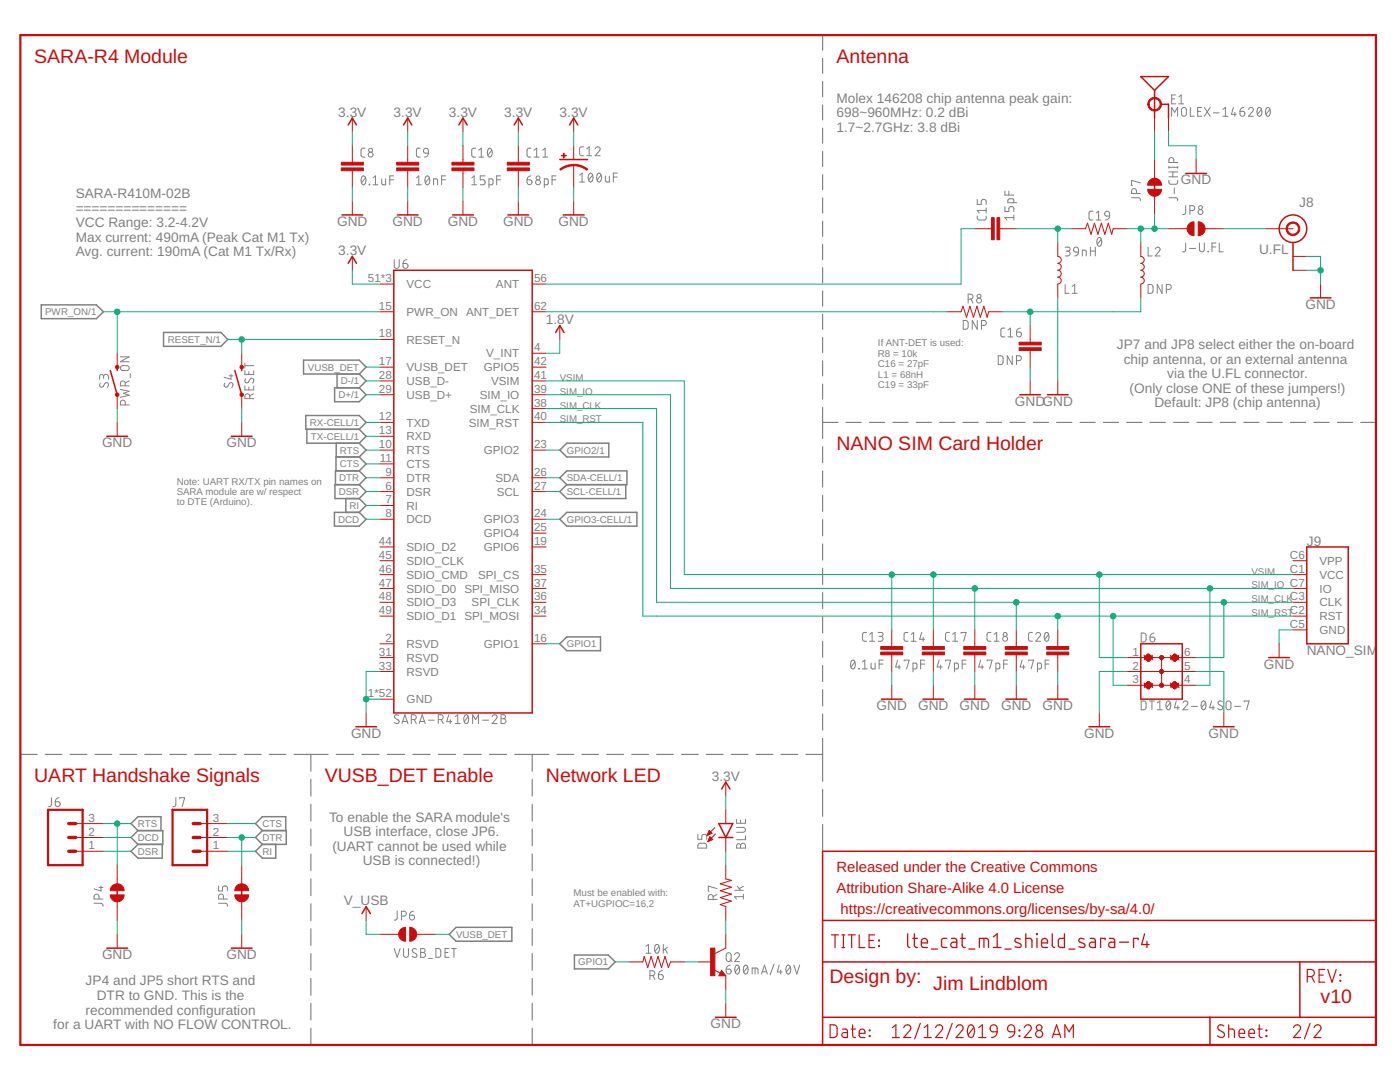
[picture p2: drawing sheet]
<svg xmlns="http://www.w3.org/2000/svg" width="279mm" height="216mm" viewBox="0 0 279 216" stroke-linecap="round" stroke-linejoin="round" font-family="sans-serif">
<g fill="none" stroke="#808080" stroke-width=".23">
<path d="M164.2 7v3M164.2 11.6v3M164.2 16.3v3M164.2 20.9v3M164.2 25.6v3M164.2 30.2v3M164.2 34.9v3M164.2 39.5v3M164.2 44.1v3.1M164.2 48.8v3M164.2 53.4v3M164.2 58.1v3"/>
<path d="M164.2 62.7v3M164.2 67.4v3M164.2 72v3M164.2 76.6v3.1M164.2 84.3h3M164.2 81.3v6.2M164.2 89.1v3.3M164.2 94v3.2M164.2 98.8v3.2M168.8 84.3h3.1M173.5 84.3h3.1M178.2 84.3h3"/>
<path d="M182.9 84.3h3M187.5 84.3h3.1M192.2 84.3h3M196.8 84.3h3.1M201.5 84.3h3.1M206.2 84.3h3M210.9 84.3h3M215.5 84.3h3.1M220.2 84.3h3M224.9 84.3h3M229.5 84.3h3.1M234.2 84.3h3.1"/>
<path d="M238.9 84.3h3M243.5 84.3h3.1M248.2 84.3h3M252.9 84.3h3M257.6 84.3h3M262.2 84.3h3.1M266.9 84.3h3M271.6 84.3h3M164.2 103.7v3.2M164.2 108.5v3.3M164.2 113.4v3.2M164.2 118.2v3.3"/>
<path d="M164.2 123.1v3.2M164.2 127.9v3.2M164.2 132.8v3.2M164.2 137.6v3.2M4.1 150.5h3.3M9 150.5h3.4M14 150.5h3.3M19 150.5h3.3M23.9 150.5h3.4M28.9 150.5h3.3M33.9 150.5h3.3M38.8 150.5h3.4"/>
<path d="M43.8 150.5h3.3M48.8 150.5h3.3M53.7 150.5h3.4M58.7 150.5h6.8M62 150.5v3.4M62 155.5v3.4M67.1 150.5h3.5M72.2 150.5h3.5M77.3 150.5h3.5M82.4 150.5h3.5M87.5 150.5h3.4M92.6 150.5h3.4"/>
<path d="M97.7 150.5h3.4M102.7 150.5h6.8M106.2 150.5v3.4M106.2 155.5v3.4M111.2 150.5h3.3M116.1 150.5h3.4M121.1 150.5h3.3M126.1 150.5h3.3M131 150.5h3.4M136 150.5h3.3M141 150.5h3.3M145.9 150.5h3.4"/>
<path d="M150.9 150.5h3.3M155.9 150.5h3.3M160.8 150.5h3.4M164.2 142.5v3.2M164.2 147.3v8.6M164.2 157.5v5.4M62 160.5v3.3M62 165.4v3.4M62 170.4v3.3M62 175.4v3.3M106.2 160.5v3.3M106.2 165.4v3.4"/>
<path d="M106.2 170.4v3.3M106.2 175.4v3.3M164.2 164.5v5.4M62 180.3v3.4M62 185.3v3.3M62 190.3v3.3M62 195.2v3.4M106.2 180.3v3.4M106.2 185.3v3.3M106.2 190.3v3.3M106.2 195.2v3.4M62 200.2v3.3"/>
<path d="M62 205.2v3.3M106.2 200.2v3.3M106.2 205.2v3.3"/>
</g>
<g fill="none" stroke="#808080" stroke-width=".2">
<path d="M233.8 19.7h.6M234.6 18.9h-.8v1.8h.8M235.2 19.3l.5-.4v1.8M72.3 35.2l.2-.1a1.03 1.03 0 0 1 0 1.8 1.13 1.13 0 0 1-.2-1.7zM72.8 29.6h-.5l-.2 .4v1.1l.2 .2h.5M72.9 35.5l-.7 1M73.7 36.8l.1 .1zM74.4 36.9h1M74.4 35.5l.5-.4v1.8M76.2 35.7v1l.3 .2h.5v-1.2M77.8 35.9h.8M78.6 35.1h-.8v1.8"/>
<path d="M83.1 36.9h1M83.1 35.5l.5-.4v1.8M83.9 29.6h-.6l-.2 .4v1.1l.2 .2h.6M84.6 29.8l.3-.2h.4l.2 .3v.7l-.9-.2-.1-.2zM85 35.2l.3-.1a1.03 1.03 0 0 1 0 1.8 1.13 1.13 0 0 1-.3-1.7zM85.5 30.6l-.2 .5-.6 .2M85.7 35.5l-.8 1M86.5 36.9v-1.2l.8 .1v1.1M88.1 35.9h.8M88.9 35.1h-.8v1.8M94.1 36.9h1M94.1 35.5l.5-.4v1.8"/>
<path d="M94.9 29.6h-.5l-.3 .4 .1 1.1 .2 .2h.5M95.6 31.3h.9M95.6 30l.5-.4v1.7M96.8 35.1h-1v.8h.6a.51 .51 0 0 1 .4 .5 .51 .51 0 0 1-.4 .5h-.6M97.5 29.7l.2-.1a1.06 1.06 0 0 1 0 1.7 1.11 1.11 0 0 1-.2-1.6zM97.6 36.9h.6l.2-.2v-.7l-.2-.3h-.6v1.7M98.1 30l-.7 .9M99.1 35.9h.8M99.9 35.1h-.8v1.8M105.2 35.9h.6a.49 .49 0 0 1 .4 .5 .49 .49 0 0 1-.6 .5 .49 .49 0 0 1-.4-.5zM106 35.1h-.3a.75 .75 0 0 0-.5 .8M106 29.6h-.6l-.2 .4v1.1l.2 .2h.6"/>
<path d="M106.6 31.3h1M106.6 30l.5-.4v1.7M108.3 31.3h1M108.3 30l.5-.4v1.7M108.6 36.9h.6l.2-.2v-.7l-.1-.3h-.7v1.7M110.2 35.9h.8M111 35.1h-.8v1.8M115.7 34.9l.5-.4v1.8M115.7 36.3h.9M116.5 29.3h-.6l-.2 .4v1.1l.2 .2 .6 .1M117.1 31.1h1M117.1 29.7l.5-.4v1.8"/>
<path d="M117.6 34.7l.3-.2a1.03 1.03 0 0 1 0 1.8 1.13 1.13 0 0 1-.3-1.6zM118.3 34.9l-.8 1M118.8 29.7a.49 .49 0 0 1 .7-.4 .49 .49 0 0 1 .1 .8l-.8 1h1M119.3 34.7l.3-.2a1.06 1.06 0 0 1 0 1.8 1.11 1.11 0 0 1-.3-1.6zM120 34.9l-.8 1M120.8 35.1v1l.3 .2h.5v-1.2M122.4 35.3h.8M123.2 34.5h-.8v1.8M195 39.8v1h.8v-.6a.49 .49 0 0 1 .5-.4 .49 .49 0 0 1 .5 .4v.6M200.6 38.1v.8h1.7M201.3 38.1v.8M225.8 39.5h1.6l.2 .2v.3"/>
<path d="M226.8 38.6v-.5a.49 .49 0 0 0-.5-.5 .49 .49 0 0 0-.5 .5v.5h1.8M227.6 36.5l-1.8-.5v1h.2M233.3 39.5h1.5l.2 .2v.3M233.3 36v.5l.4 .3 1.1-.1 .2-.2v-.5M233.3 33.2v.4M233.3 35.3h1.7M233.3 34.3h1.7M233.3 33.4h1.7M233.8 23.2v-1.8l.6 1 .6-1v1.8M234.1 34.3v1M234.3 32.4v-.5a.49 .49 0 0 0-.5-.5 .49 .49 0 0 0-.5 .5v.5h1.7M234.4 37.5v1.2"/>
<path d="M235 33.2v.4M235.2 20.7h1M235.9 21.6l.3-.2 .5 .2 .1 1.1a.49 .49 0 0 1-.5 .5 .49 .49 0 0 1-.5-.5zM237.6 21.4v1.8h.7M239 22.2h.6M239.8 21.4h-.8v1.8h.8M240.3 21.4l1.2 1.8M241.5 21.4l-1.2 1.8M242.1 22.5h1.2M244.1 23.2h.9M244.1 21.8l.5-.4v1.8M246.1 21.4l-.3 1.4h.9"/>
<path d="M246.4 22.4v.8M247.5 22.2h.6a.49 .49 0 0 1 .3 .6 .49 .49 0 0 1-.5 .4 .49 .49 0 0 1-.4-.5zM248.2 21.4a.77 .77 0 0 0-.7 .8M249.2 21.8a.49 .49 0 0 1 .6-.3 .49 .49 0 0 1 .2 .7l-.8 1h.9M251.1 21.5l.3-.1a1.04 1.04 0 0 1 0 1.8 1.09 1.09 0 0 1-.3-1.7zM251.7 21.8l-.7 1M252.8 21.5l.2-.1a1.04 1.04 0 0 1 0 1.8 1.09 1.09 0 0 1-.2-1.7zM253.4 21.8l-.8 1M78.7 51.8v1.3a.5 .5 0 0 0 .5 .5 .5 .5 0 0 0 .5-.5v-1.3M80.4 52.6h.6a.49 .49 0 0 1 .4 .5 .49 .49 0 0 1-.5 .5 .49 .49 0 0 1-.5-.5zM81.2 51.8a.77 .77 0 0 0-.8 .8M193.2 59.7h.5a.5 .5 0 0 0 .5-.5 .5 .5 0 0 0-.5-.5h-.5v1.8"/>
<path d="M193.8 59.7l.4 .8M195 43.1l.1 .6 .3 .2h1.2l.2-.2v-.6M196.8 41.5v1M196.8 42h-1.8l.4 .5M200.6 41.2v1h.7v-.6a.51 .51 0 0 1 .5-.4 .51 .51 0 0 1 .5 .4v.6M202.3 40.4v-.5l-.2-.2h-.7l-.2 .1-.1 .6h1.8M202.3 43.4h-1.7l.4 .5M202.3 42.9v1M212.6 49.3h.5a.39 .39 0 0 1 .5 .4 .39 .39 0 0 1-.5 .4h-.3M212.6 56.8v1.7h.8M213.1 50.1a.49 .49 0 0 1 .5 .5 .49 .49 0 0 1-.5 .5h-.5M214 58.5h1"/>
<path d="M214 57.1l.5-.3v1.7M214.4 49.5l.3-.2 .4 .2 .1 .8-.8-.1-.1-.3zM215.2 50.3l-.2 .5-.5 .3M216 51.1v-1.2l.7 .2 .1 1M217.6 50.1h1M217.6 49.3v1.8M218.1 42.1l-.5 .1-.3 .3 .1 1.2 .2 .2h.5M218.6 49.3v1.8M218.8 43.9h.9M218.8 42.5l.4-.4v1.8M219.1 47.5l.3-.1a1.04 1.04 0 0 1 0 1.7 1.09 1.09 0 0 1-.3-1.6zM219.8 47.8l-.8 .9"/>
<path d="M220.6 42.3l.3-.2 .4 .2 .1 .8-.8-.1-.1-.3zM221.4 43.1l-.2 .6-.5 .2M229.1 56.8h.7l.3 .3v.9l-.3 .5h-.7zM229.1 49.3v1.8h.8M230.5 49.7a.48 .48 0 0 1 .7-.4 .48 .48 0 0 1 .2 .8l-.9 1h1M231.9 56.8v1.7l-1-1.7v1.7M232.8 57.7h.5a.49 .49 0 0 0 .5-.4 .49 .49 0 0 0-.5-.5h-.5v1.7M236.6 48.5v1.5l-.2 .2h-.4M236.6 41v1.6l-.2 .2h-.4M237.4 49.6h1.2M237.5 42h.5a.49 .49 0 0 0 .4-.5 .49 .49 0 0 0-.4-.5h-.5v1.8M239.4 48.5v1.3a.49 .49 0 0 0 .5 .5 .49 .49 0 0 0 .4-.5v-1.3"/>
<path d="M241.1 50.2h.1zM241.9 49.3h.8M242.7 48.5h-.8v1.7M243.3 48.5v1.7h.8M20 76.4a.45 .45 0 0 0-.1 .7 .45 .45 0 0 0 .6 .1l.4-.7a.44 .44 0 0 1 .7 0 .44 .44 0 0 1-.1 .7l-.1 .1M20.7 75.2a.5 .5 0 0 1 .5-.5 .5 .5 0 0 1 .5 .5v.5M20.7 75.5v-.4a.39 .39 0 0 0-.4-.4 .39 .39 0 0 0-.4 .4v.6M24 77.7l1.8 .4-1.2 .4 1.2 .4-1.8 .4M24 71.2h1.8l-1.8 1h1.8M24.2 73.1l1.1-.1a.49 .49 0 0 1 .5 .4 .49 .49 0 0 1-.5 .5l-1.1-.1-.2-.3zM25 77v-.5a.49 .49 0 0 0-.5-.5 .49 .49 0 0 0-.5 .5v.5h1.8M25.8 76l-.8 .4"/>
<path d="M26 74.6v.8M44.9 76.4a.45 .45 0 0 0-.1 .7 .45 .45 0 0 0 .6 .1l.4-.7a.44 .44 0 0 1 .6 0 .44 .44 0 0 1 0 .7l-.2 .1M45.7 75h.8M46.1 74.7v1l-1.4-.4M48.9 73h1.7M48.9 72.5v.9M48.9 74v.7h1.7v-.7M48.9 77v.8h1.7v-.8M49 75.6l-.1 .6 .4 .2 .2-.1 .4-.6a.45 .45 0 0 1 .7-.1 .45 .45 0 0 1-.1 .7l-.1 .2M49.7 74.1v.6M49.7 77.2v.6M49.8 79.5v-.4a.49 .49 0 0 0-.4-.5 .49 .49 0 0 0-.5 .5v.4h1.7"/>
<path d="M50.6 78.6l-.8 .4M192.2 63.9l.7 .1 .3 .3v1.1l-.3 .3h-.7zM195 63.9v1.8l-1-1.8v1.8M195.9 64.9h.5a.49 .49 0 0 0 .5-.5 .49 .49 0 0 0-.5-.5h-.5v1.8M199.2 71h.7l.3 .3v1.1l-.3 .3h-.7zM200.5 65.5h-.5l-.3 .3 .1 1.2 .2 .2h.5M201.2 67.2h.9M201.2 65.8l.5-.3v1.7M202 71v1.7l-1-1.7v1.7M202.9 72h.4a.49 .49 0 0 0 .5-.5 .49 .49 0 0 0-.5-.5h-.4v1.7M202.9 66.3h.6a.49 .49 0 0 1 .3 .5 .49 .49 0 0 1-.5 .4 .49 .49 0 0 1-.4-.5zM203.6 65.5a.77 .77 0 0 0-.7 .8"/>
<path d="M25 80.8v-.5a.49 .49 0 0 0-.5-.5 .49 .49 0 0 0-.5 .5v.5h1.8M169.9 131.8l.3-.1a1.04 1.04 0 0 1 0 1.8 1.13 1.13 0 0 1-.3-1.7zM170.6 132.1l-.8 1M171.4 133.4l.1 .1zM172.1 133.5h1M172.1 132.1l.5-.4v1.8M172.9 126.2h-.5l-.3 .4 .1 1.1 .2 .2 .5 .1M173.6 128h.9M173.6 126.6l.5-.4v1.8M173.8 132.3l.1 1 .2 .2h.5v-1.2M175.3 126.2h.6a.39 .39 0 0 1 .3 .4 .39 .39 0 0 1-.3 .4h-.4M175.5 132.5h.7"/>
<path d="M175.7 127a.49 .49 0 0 1 .5 .5 .49 .49 0 0 1-.5 .5h-.4M176.2 131.7h-.7v1.8M179.1 131.7l-.3 1.4h.9M179.4 132.7v.8M180.4 131.9v-.2h1l-.5 1.8M181.2 126.2h-.5l-.3 .4v1.1l.3 .2 .5 .1M181.8 128h1M181.8 126.6l.5-.4v1.8M182.2 133.5h.6l.2-.2v-.7l-.2-.3h-.6v1.8M183.7 132.5h.8M183.9 126.2l-.4 1.4h1M184.2 127.2v.8"/>
<path d="M184.5 131.7h-.8v1.8M187.4 131.7l-.4 1.4h1M187.7 132.7v.8M188.7 131.9v-.2h1l-.5 1.8M189.5 126.2h-.5l-.3 .4v1.1l.3 .2 .5 .1M190.1 128h1M190.1 126.6l.5-.4v1.8M190.5 133.5h.6l.1-.2 .1-.7-.2-.3h-.6v1.8M191.8 126.4v-.2h1l-.5 1.8M192 132.5h.8M192.8 131.7h-.8v1.8M195.7 131.7l-.4 1.4h1"/>
<path d="M196 132.7v.8M197 131.9v-.2h1l-.5 1.8M197.8 126.2h-.6l-.2 .4v1.1l.2 .2 .6 .1M198.4 128h1M198.4 126.6l.5-.4v1.8M198.8 133.5h.6l.1-.2v-.7l-.1-.3h-.6v1.8M200.3 132.5h.8M201.1 131.7h-.8v1.8M204 131.7l-.4 1.4h1M204.3 132.7v.8M205.3 131.9v-.2h1l-.5 1.8M206.1 126.2h-.6l-.2 .4v1.1l.2 .2 .6 .1"/>
<path d="M206.7 126.6a.48 .48 0 0 1 .7-.4 .48 .48 0 0 1 .1 .8l-.8 1h1M207.1 133.5h.5l.2-.2v-.7l-.1-.3h-.6v1.8M208.6 132.5h.8M208.6 126.3l.3-.1a1.04 1.04 0 0 1 0 1.8 1.11 1.11 0 0 1-.3-1.7zM209.3 126.6l-.8 1M209.4 131.7h-.8v1.8M227.8 126.3l.6 .1 .3 .3v1.1l-.3 .3h-.6zM227.8 139.9h.6l.3 .3v1.1l-.3 .3h-.6zM229.4 139.9h1M229.5 127.1h.6a.49 .49 0 0 1 .4 .6 .49 .49 0 0 1-.5 .4 .49 .49 0 0 1-.5-.5zM229.9 139.9v1.7M230.3 126.3l-.2 .1a.8 .8 0 0 0-.6 .7"/>
<path d="M232.9 140l.3-.1a1.04 1.04 0 0 1 0 1.7 1.09 1.09 0 0 1-.3-1.6zM234.8 139.9l-.4 1.3h1M239.9 140l.3-.1a1.04 1.04 0 0 1 0 1.7 1.09 1.09 0 0 1-.3-1.6zM241.8 139.9l-.4 1.3h1M243.9 140l-.6-.1-.2 .4 .1 .2 .6 .4a.45 .45 0 0 1 .1 .7 .45 .45 0 0 1-.7-.1l-.2-.1M10.3 159.2l-.1 1.5-.2 .2-.3 .1M11 160h.6a.49 .49 0 0 1 .4 .5 .49 .49 0 0 1-.5 .5 .49 .49 0 0 1-.5-.5zM11.8 159.2l-.6 .3-.2 .5M35.1 159.2v1.5l-.2 .2-.4 .1M35.9 159.4v-.2h1l-.5 1.8M79.6 142.8l-.6-.2-.3 .4 .1 .3 .7 .4a.44 .44 0 0 1 0 .6 .44 .44 0 0 1-.7 0l-.1-.2M80.2 144.4l.6-1.8 .6 1.8"/>
<path d="M80.4 144h.9M82.1 143.6h.5a.49 .49 0 0 0 .5-.5 .49 .49 0 0 0-.5-.5h-.5v1.8M82.7 143.6l.4 .8M83.7 144.4l.6-1.8 .6 1.8M83.8 144h.9M85.5 143.7h1.2M87.5 143.6h.5a.49 .49 0 0 0 .4-.5 .49 .49 0 0 0-.4-.5h-.5v1.8M88.1 143.6l.4 .8M89.6 142.6l-.4 1.4h.9M89.9 143.6v.8M90.8 143l.6-.4v1.8M90.8 144.4h1"/>
<path d="M92.8 142.7l.2-.1a1.04 1.04 0 0 1 0 1.8 1.09 1.09 0 0 1-.2-1.7zM93.4 143l-.8 1M94.3 144.4v-1.8l.6 1 .6-1v1.8M96.3 143.7h1.2M98.2 143a.49 .49 0 0 1 .7-.4 .49 .49 0 0 1 .2 .8l-.9 1h1M100 142.6h.5a.39 .39 0 0 1 .4 .4 .39 .39 0 0 1-.4 .4 .49 .49 0 0 1 .5 .5 .49 .49 0 0 1-.5 .5h-.5zM100 143.4h.5M231 141.6h1M231 140.3l.5-.4v1.7M233.6 140.3l-.8 .9M235.1 140.8v.8M236.1 140.3a.49 .49 0 0 1 .7-.4 .49 .49 0 0 1 .1 .8l-.8 .9h1"/>
<path d="M237.8 140.9h1.2M240.6 140.3l-.8 .9M242.1 140.8v.8M244.8 140l.3-.1 .5 .1 .1 1.1a.49 .49 0 0 1-.5 .5 .49 .49 0 0 1-.5-.5zM246.4 140.9h1.2M248.3 140.1v-.2h1l-.5 1.7M19.8 179.4v-.5a.5 .5 0 0 0-.5-.5 .5 .5 0 0 0-.5 .5v.5h1.8M19.8 177.1h.8M20.2 176.8v1l-1.4-.4M43.6 176.8v1h.8v-.6a.49 .49 0 0 1 .5-.4 .49 .49 0 0 1 .5 .4v.6M44.6 179.4v-.5a.49 .49 0 0 0-.5-.5 .49 .49 0 0 0-.5 .5v.5h1.8M139.3 166.5v1h.8v-.6a.5 .5 0 0 1 .4-.4 .5 .5 0 0 1 .5 .4v.6"/>
<path d="M139.4 168.4l.4-.1h1l.2 .3v.6h-1.7zM142.3 179.5v-.5a.49 .49 0 0 0-.5-.5 .49 .49 0 0 0-.4 .5v.5h1.7M143.1 177.3l-1.7-.5v1h.1M143.1 178.5l-.8 .4M146.6 177.7h1.8M147 165.1h1.3a.49 .49 0 0 1 .5 .5 .49 .49 0 0 1-.5 .5h-1.3M147 163.5v.8h1.8v-.8M147.1 168.5l.5-.1 .2 .3a.5 .5 0 0 1 .5-.5 .5 .5 0 0 1 .5 .5v.5h-1.8zM147.2 176.9l.6 .8M147.8 163.7v.6M147.8 168.7v.5M148.4 178.9h-1.8l.4 .5"/>
<path d="M148.4 178.4v1M148.4 176.9l-.9 .4M148.8 166.8v.8h-1.8M18.8 180.2l1.5 .1 .2 .2 .1 .3M43.6 180.2l1.5 .1 .3 .2v.3M78.7 189.3l.6 1.7 .6-1.7M79.3 181.8l-.1 1.5-.2 .3h-.3M80.1 182.8h.5a.49 .49 0 0 0 .5-.5 .49 .49 0 0 0-.5-.5h-.5v1.8M80.5 189.3v1.2a.49 .49 0 0 0 .5 .5 .49 .49 0 0 0 .5-.5v-1.2M81.7 182.6h.6a.49 .49 0 0 1 .4 .5 .49 .49 0 0 1-.5 .5 .49 .49 0 0 1-.5-.5zM82.5 181.8l-.2 .1a.77 .77 0 0 0-.6 .7M83.1 189.4l-.6-.1-.2 .4 .1 .2 .6 .4a.44 .44 0 0 1 .1 .7 .44 .44 0 0 1-.7-.1l-.2-.1"/>
<path d="M83.9 189.3h.6a.39 .39 0 0 1 .3 .4 .39 .39 0 0 1-.3 .4 .49 .49 0 0 1 .4 .4 .49 .49 0 0 1-.4 .5h-.6zM83.9 190.1h.6M85.5 191.2h.8M87 189.3h.6l.3 .3v1.1l-.3 .3h-.6zM88.8 190.1h.6M89.6 189.3h-.8v1.7h.8M90.1 189.3h1M90.6 189.3v1.7M128.9 188.8l.5-.4v1.8M128.9 190.2h1M129.7 194.7h.5a.49 .49 0 0 0 .5-.5 .49 .49 0 0 0-.5-.5h-.5v1.8M130.3 194.7l.4 .8"/>
<path d="M130.9 188.6l.2-.2a1.04 1.04 0 0 1 0 1.8 1.09 1.09 0 0 1-.2-1.6zM131.4 194.5h.6a.49 .49 0 0 1 .4 .5 .49 .49 0 0 1-.5 .5 .49 .49 0 0 1-.5-.5zM131.5 188.8l-.8 1M132.2 193.7a.77 .77 0 0 0-.8 .8M132.4 188.4v1.8M132.7 189.4l.5 .8M133.2 189l-.8 .6M144.9 193.4h.6a.49 .49 0 0 1 .4 .5 .49 .49 0 0 1-.5 .5 .49 .49 0 0 1-.5-.5zM145.1 190.3l.2-.2 .5 .2 .1 1.1a.5 .5 0 0 1-.5 .5 .5 .5 0 0 1-.5-.5zM145.7 192.6h-.2a.8 .8 0 0 0-.6 .8M145.7 191.5l.4 .4M146.6 190.5a.48 .48 0 0 1 .7-.4 .48 .48 0 0 1 .1 .8l-.8 1h1"/>
<path d="M146.9 192.7l.2-.1a1.06 1.06 0 0 1 0 1.8 1.09 1.09 0 0 1-.2-1.7zM147.5 193l-.8 1M148.5 192.7l.3-.1a1.06 1.06 0 0 1 0 1.8 1.13 1.13 0 0 1-.3-1.7zM149.2 193l-.8 1M150.1 194.4v-1.2l1.1 .1 .1 1.1M150.7 193.2v1.2M152 194.4l.6-1.8 .5 1.8M152.1 193.9h.9M154.5 192.4l-.8 2.1M155.5 192.6l-.4 1.4h1M155.8 193.6v.8M157.1 192.7l.2-.1a1.03 1.03 0 0 1 0 1.8 1.11 1.11 0 0 1-.2-1.7z"/>
<path d="M157.7 193l-.8 1M158.4 192.6l.6 1.8 .6-1.8"/>
<circle cx="74" cy="30" r=".39"/>
<circle cx="74" cy="30.9" r=".49"/>
<circle cx="107.4" cy="36.4" r=".5"/>
<circle cx="107.4" cy="35.5" r=".39"/>
<circle cx="195.4" cy="60" r=".5"/>
<circle cx="195.4" cy="59.1" r=".39"/>
<circle cx="239.6" cy="41.4" r=".39"/>
<circle cx="239.6" cy="42.3" r=".49"/>
<circle cx="200.6" cy="126.6" r=".39"/>
<circle cx="200.6" cy="127.5" r=".49"/>
</g>
<g fill="none" stroke="#808080" stroke-width=".3">
<path d="M8.2 60.8h11l1.4 1.4-1.4 1.4h-11zM32.6 66.3h11.5l1.4 1.4-1.4 1.4h-11.5zM60.6 71.9h11.1l1.4 1.4-1.4 1.3h-11.1zM66.8 77.4h4.9l1.4 1.4-1.4 1.4h-4.9zM67.3 74.6v2.8M71.7 74.6l1.4 1.4-1.4 1.4M61 82.9h10.7l1.4 1.4-1.4 1.4h-10.7zM61.2 85.7v2.7h10.5M67.1 88.4v2.8M69 99.5v2.7M71.7 85.7l1.4 1.4-1.4 1.3M71.7 94h-4.7v2.7"/>
<path d="M71.7 96.7h-4.9v2.8h4.9M71.7 91.2h-4.6v2.8M71.7 88.4l1.4 1.4-1.4 1.4M71.7 91.2l1.4 1.4-1.4 1.4M71.7 94l1.4 1.3-1.4 1.4M71.7 96.7l1.4 1.4-1.4 1.4M71.7 99.5l1.4 1.4-1.4 1.3M111.7 89.8l1.4-1.4h8.4v2.8h-8.4zM111.7 95.3l1.4-1.3h12v2.7h-12zM113.1 96.7l-1.4 1.4 1.4 1.4h11.8v-2.8M66.7 102.2h5l1.4 1.4-1.4 1.4h-5zM111.7 103.6l1.4-1.4h14v2.8h-14z"/>
<path d="M111.7 128.5l1.4-1.4h6.7v2.7h-6.7zM27.5 165.7l-1.4-1.4 1.4-1.3h4.6v2.7M27.5 165.7h5v2.8h-5M27.5 168.5l-1.4 1.4 1.4 1.3h4.9v-2.7M27.5 165.7l-1.4 1.4 1.4 1.4M52.4 165.7l-1.4-1.4 1.4-1.3h4.6v2.7M52.4 165.7h4.7v2.8h-4.7M52.4 165.7l-1.4 1.4 1.4 1.4M52.4 168.5l-1.4 1.4 1.4 1.3h2.6v-2.7M91 185h11.2v2.8h-11.2l-1.4-1.4zM114.6 190.6h6.8l1.4 1.3-1.4 1.4h-6.8z"/>
</g>
<path d="M4.1 7h270.5v201.5h-270.5zM9.6 161.6h6.9v11h-6.9zM34.4 161.6h6.9v11h-6.9z" fill="none" stroke="#c90d0c" stroke-width=".44"/>
<g fill="none" stroke="#c90d0c" stroke-width=".3">
<path d="M227.7 15.3h5.5l-2.8 2.7zM230.4 18v5.6M69.5 24.9l.8-1.3 .8 1.3M80.5 24.9l.9-1.3 .8 1.3M91.6 24.9l.8-1.3 .8 1.3M102.6 24.9l.8-1.3 .9 1.3M111.7 31.8h5.5M113.7 24.9l.8-1.3 .8 1.3M230.4 36.3v1.9M231.8 20.8h1.4v2.8M236.6 34.6h4.2M68.2 42.9h4.2"/>
<path d="M69.5 52.5l.8-1.3 .8 1.3M78.6 53.9h27.6v88.4h-27.6zM79.3 42.9h4.1M90.3 42.9h4.2M101.4 42.9h4.1M112.4 42.9h4.2M258 48.4v5.5M261.5 59.4h4.1M22 73.9l1.4 4.9M23.4 73.3v.6M46.9 73.9l1.3 4.9M48.2 73.3v.6"/>
<path d="M110.9 66.3l.8-1.3 .9 1.3M203.5 78.8h4.1M209 78.8h4.2M21.3 87.1h4.2M46.2 87.1h4.1M260.8 109.1h8.3v19.4h-8.3zM175.9 139.5h4.1M184.2 139.5h4.1M192.5 139.5h4.1M200.7 139.5h4.2M209 139.5h4.2M227.7 128.5h8.2v11h-8.2z"/>
<path d="M253.2 131.2h4.1M71 145h4.1M144 157.4l.8-1.3 .9 1.3M217.3 145h4.2M242.2 145h4.1M23.4 177v2M48.2 177v2M143.5 164.3h2.7l-1.4 2.8zM143.5 167.1h2.7M164.2 169.9h110.4v38.6h-110.4zM21.3 189.2h4.2M46.2 189.2h4.1"/>
<path d="M72.2 182.3l.9-1.4 .8 1.4M144 194.2l.2 .2h-.5l.3-.5 .6 .7h-.9M164.2 191.9h110.4M164.2 183.7h110.4M259.4 191.9v11.1M142.8 203h4.1M164.2 203h110.4M241.5 203v5.5"/>
<circle cx="258" cy="45.6" r="2.75"/>
</g>
<g fill="none" stroke="#c90d0c" stroke-width=".23">
<path d="M165.9 186.5h1.4M166.6 186.5v2.6M168 186.5h.6M168 189.1h.6M168.3 186.5v2.6M169.3 186.5h1.4M170 186.5v2.6M171.5 186.5v2.6h1.1M173.4 187.7h.9M174.6 186.5h-1.2v2.6h1.2M175.3 187.6h.2v.1h-.2zM175.3 188.7h.2v.2h-.2z"/>
<path d="M260.9 194.9h.7a.71 .71 0 0 0 .7-.7 .71 .71 0 0 0-.7-.8h-.7v2.6M261.7 194.9l.6 1.1M263.2 194.6h.9M264.4 193.4h-1.2v2.6h1.2M265 193.4l.8 2.6 .9-2.6M267.4 194.5l.2 .1zM267.4 195.6l.2 .2zM165.7 204.5h.9l.3 .3 .2 .4-.2 1.5a1.21 1.21 0 0 1-1.2 .3zM168.1 205.3l.8 .1 .2 .2v1.4h-.6a.5 .5 0 0 1-.5-.5 .5 .5 0 0 1 .5-.5h.6M169.9 205.3h.8M170.2 204.5v2.3l.2 .2h.3M171.5 206.2h1.1a.6 .6 0 0 0-.4-.8 .6 .6 0 0 0-.7 .5l.1 1 1 .1"/>
<path d="M173.5 205.5l.1 .2zM173.5 206.7h.1v.1h-.1zM178.1 207h1.4M178.1 205l.7-.5v2.5M180.4 205a.7 .7 0 0 1 .9-.5 .7 .7 0 0 1 .3 1.1l-1.2 1.4h1.4M183.7 204.2l-1.2 3.1M184.4 207h1.5M184.4 205l.7-.5v2.5M186.7 205a.7 .7 0 0 1 1-.5 .7 .7 0 0 1 .2 1.1l-1.2 1.4h1.4M190 204.2l-1.1 3.1M190.8 205a.7 .7 0 0 1 1-.5 .7 .7 0 0 1 .2 1.1l-1.2 1.4h1.4M193.5 204.6l.3-.1a1.18 1.18 0 0 1 .7 1.6l-.1 .3a.61 .61 0 0 1-.6 .6 .61 .61 0 0 1-.6-.6l-.1-1z"/>
<path d="M194.3 205l-1.1 1.5M195.3 207h1.4M195.3 205l.7-.5v2.5M197.7 204.8a.7 .7 0 0 1 .8-.3 .7 .7 0 0 1 .5 .7v.7h-.8a.68 .68 0 0 1-.5-1.1zM199 205.9a1.12 1.12 0 0 1-1.1 1.1M201.2 204.8a.72 .72 0 0 1 .8-.3 .72 .72 0 0 1 .5 .7v.7h-.8a.67 .67 0 0 1-.6-.4 .67 .67 0 0 1 .1-.7zM202.5 205.9a1.16 1.16 0 0 1-1.1 1.1M203.4 206.7l.1 .1zM203.4 205.5l.1 .2zM204.4 205a.7 .7 0 0 1 1-.5 .7 .7 0 0 1 .2 1.1l-1.2 1.4h1.4M210 207l.9-2.5 .8 2.5M210.2 206.4h1.3"/>
<path d="M212.5 207v-2.5l.9 1.4 .8-1.4v2.5M244.2 204.7a.64 .64 0 0 0-.9-.1 .64 .64 0 0 0 0 .9l.8 .5a.6 .6 0 0 1 .1 .8 .6 .6 0 0 1-.8 .1l-.4-.2M245.2 205.3l1 .1 .2 .4v1.2M245.2 204.5v2.5M247.3 206.2h1.1a.59 .59 0 0 0-.4-.8 .59 .59 0 0 0-.7 .5l.1 1 1 .1M249.2 206.2h1.2a.59 .59 0 0 0-.4-.8 .59 .59 0 0 0-.8 .5l.2 1 1 .1M251 205.3h.9M251.3 204.5v2.3l.3 .2h.3M252.7 206.7h.1v.1h-.1zM252.7 205.5l.1 .2zM258.1 205a.7 .7 0 0 1 1-.5 .7 .7 0 0 1 .3 1.1l-1.3 1.4h1.5M261.5 204.2l-1.2 3.1"/>
<path d="M262.2 205a.69 .69 0 0 1 1-.5 .69 .69 0 0 1 .2 1.1l-1.2 1.4h1.4"/>
<circle cx="207.4" cy="205" r=".56"/>
<circle cx="207.4" cy="206.3" r=".7"/>
</g>
<g fill="none" stroke="#c90d0c" stroke-width=".25">
<path d="M181.1 186.3l.1 2.5 .4 .3M182.2 187.2h.9M182.5 186.3v2.3l.1 .3 .5 .2M183.9 188.2h1.2a.64 .64 0 0 0-.4-.9 .64 .64 0 0 0-.8 .6v.7l.1 .3 1.1 .2M185.9 189.4h1.2M189 187.2l-.8 .1-.3 .4 .1 1.2 1 .2M189.9 187.2l.8 .1 .2 .4v1.4h-.6a.53 .53 0 0 1-.6-.6 .53 .53 0 0 1 .6-.5h.6M191.7 187.2h.9M192 186.3v2.3l.2 .3 .4 .2M193.3 189.4h1.3M195.5 189.1v-1.9h1.3l.3 .2 .2 .3v1.4M196.4 187.2v1.9"/>
<path d="M198.2 189.1h1.6M198.2 186.9l.8-.6v2.8M200.6 189.4h1.2M203.6 187.4l-.8-.1-.3 .3 .3 .4 .9 .4 .1 .3-.1 .3-.3 .1-.8-.2M204.7 187.2h.8l.4 .3 .1 1.6M204.7 186.3v2.8M206.9 186.3h.1v.2h-.1zM206.9 187.2v1.9M207.9 188.2h1.2a.63 .63 0 0 0-.5-.9 .63 .63 0 0 0-.7 .6l.1 1 1.1 .2M210 186.3v2.3l.1 .3 .4 .2M212.4 186.3v2.8l-.9-.1-.3-.2v-1.3l.5-.3h.7M213.3 189.4h1.2"/>
<path d="M216.4 187.4l-.9-.1-.2 .3 .2 .4 .9 .4 .2 .3-.2 .3a1.09 1.09 0 0 1-1.1-.1M217.6 187.2l.7 .1 .3 .4v1.4h-.7a.53 .53 0 0 1-.5-.6 .53 .53 0 0 1 .5-.5h.7M220.6 187.5v-.3h-1v1.9M221.4 187.2l.8 .1 .3 .4v1.4h-.7a.53 .53 0 0 1-.6-.6 .53 .53 0 0 1 .6-.5h.7M223.4 188h1.9M227.1 187.5v-.3h-.9v1.9M228.4 186.3l-.6 2.2h1.5M228.9 187.9v1.2"/>
</g>
<g fill="none" stroke="#c90d0c" stroke-width=".2">
<path d="M70.3 23.6v2.7M70.3 29.1v3.3M70.3 34.1v3.3M81.4 23.6v2.7M81.4 29.1v3.3M81.4 34.1v3.3M92.4 23.6v2.7M92.4 29.1v3.3M92.4 34.1v3.3M103.4 23.6v2.7M103.4 29.1v3.3M103.4 34.1v3.3"/>
<path d="M114.5 23.6v2.7M114.5 29.1v2.7M114.5 32.9v4.5M230.4 23.6v2.7M230.4 31.8v3.8M230.4 39.2v3.7M233.2 23.6v2.7M238.7 31.8v2.8M70.3 40.1v2.8M70.3 51.2v2.7M75.8 56.7h2.8M81.4 40.1v2.8"/>
<path d="M92.4 40.1v2.8M103.4 40.1v2.8M106.2 56.7h2.8M114.5 40.1v2.8M194.5 45.6h3.3M199.5 45.6h3.3M211.1 48.4v2.8a.69 .69 0 0 1 .7 .6 .69 .69 0 0 1-.7 .7 .7 .7 0 0 1 .7 .7 .7 .7 0 0 1-.7 .7 .69 .69 0 0 1 .7 .7 .69 .69 0 0 1-.7 .7 .69 .69 0 0 1 .7 .7 .69 .69 0 0 1-.7 .7v2.7M213.9 45.6h2.7l.4-1.1 .7 2.3 .7-2.3 .7 2.3 .7-2.3 .7 2.3 .7-2.3 .7 2.3 .2-1.2h2.8M227.7 48.4v2.8a.69 .69 0 0 1 .7 .6 .69 .69 0 0 1-.7 .7 .7 .7 0 0 1 .7 .7 .7 .7 0 0 1-.7 .7 .69 .69 0 0 1 .7 .7 .69 .69 0 0 1-.7 .7 .69 .69 0 0 1 .7 .7 .69 .69 0 0 1-.7 .7v2.7M233.2 45.6h3.7M240.5 45.6h3.7M252.5 45.6h5.5"/>
<path d="M258 51.2h2.8M258 53.9h2.8M263.5 56.7v2.7M23.4 70.5v2.8M23.4 78.8v2.7M48.2 70.5v2.8M48.2 78.8v2.7M75.8 62.2h2.8M75.8 67.7h2.8M75.8 73.3h2.8M75.8 76h2.8M75.8 78.8h2.8"/>
<path d="M106.2 62.2h2.8M106.2 73.3h2.8M106.2 76h2.8M106.2 78.8h2.8M106.2 70.5h2.8M111.7 65v2.7M189 62.2h2.8l.4-1.1 .7 2.2 .7-2.2 .7 2.2 .7-2.2 .6 2.2 .7-2.2 .7 2.2 .3-1.1h2.8M205.6 65v3.3M205.6 69.9v3.4M205.6 76v2.8M211.1 76v2.8M23.4 84.3v2.8"/>
<path d="M48.2 84.3v2.8M75.8 84.3h2.8M75.8 87.1h2.8M75.8 89.8h2.8M75.8 92.6h2.8M75.8 95.3h2.8M75.8 98.1h2.8M106.2 84.3h2.8M106.2 89.8h2.8M106.2 95.3h2.8M106.2 98.1h2.8M106.2 81.5h2.8"/>
<path d="M75.8 100.9h2.8M75.8 103.6h2.8M75.8 109.1h2.8M75.8 111.9h2.8M75.8 114.7h2.8M75.8 117.4h2.8M106.2 103.6h2.8M106.2 109.1h2.8M106.2 114.7h2.8M106.2 117.4h2.8M106.2 106.4h2.8M258 111.9h2.8"/>
<path d="M258 114.7h2.8M258 117.4h2.8M75.8 139.5h2.8M75.8 120.2h2.8M75.8 122.9h2.8M75.8 128.5h2.8M75.8 131.2h2.8M75.8 134h2.8M106.2 120.2h2.8M106.2 122.9h2.8M106.2 128.5h2.8M178 125.7v3.3"/>
<path d="M178 130.7v3.3M178 136.7v2.8M186.3 125.7v3.3M186.3 130.7v3.3M186.3 136.7v2.8M194.5 125.7v3.3M194.5 130.7v3.3M194.5 136.7v2.8M202.8 125.7v3.3M202.8 130.7v3.3M202.8 136.7v2.8M211.1 125.7v3.3"/>
<path d="M211.1 130.7v3.3M211.1 136.7v2.8M224.9 131.2h4.2M224.9 134h13.8M224.9 136.7h4.2M228.3 130.7l.2 1M228.3 136.3l.2 .9M228.4 131.2l.7-.7v1.4zM228.4 136.7l.7-.6v1.3zM228.4 131.2h.7M228.4 136.7h.7M228.5 131.3h.6"/>
<path d="M228.5 136.8h.6M228.5 136.7h.6M228.5 131.1h.6M228.5 136.6h.6M228.6 131.4h.5M228.6 136.9h.5M228.6 131h.5M228.6 136.6h.5M228.6 136.5h.5M228.7 131h.4M228.7 137h.4M228.7 136.5h.4"/>
<path d="M228.7 131.5h.4M228.7 130.9h.4M228.7 136.4h.4M228.7 131.6h.4M228.8 137.1h.3M228.8 136.4h.3M228.8 131.6h.3M228.8 130.8h.3M228.8 136.3h.3M228.9 131.7h.2M228.9 137.2h.2M228.9 136.3h.2"/>
<path d="M228.9 130.7h.2M228.9 136.2h.2M229 131.8h.1M229 137.3h.1M229 130.6h.1M229 136.2h.1M229 137.4h.1M229 136.1h.1M229.1 137.4h.1M229.1 136.1h.1M229.1 130.5h.1M229.3 131.6h.3"/>
<path d="M229.3 131.5h.4M229.3 131.4h.5M229.3 131.1l.6 .1M229.3 131.1h.6M229.3 131.1h.5M229.3 131h.5M229.3 131h.4M229.3 130.9h.4M229.3 130.9h.3M229.3 130.8h.3M229.3 130.7l.2 .1M229.3 130.7h.2"/>
<path d="M229.3 130.7h.1M229.3 130.6h.1M229.3 136.1v1.3M229.3 131.9h.1M229.3 136.8h.6M229.3 136.7h.6M229.3 136.6h.6M229.3 136.5h.5M229.3 136.5h.4M229.3 136.4l.4 .1M229.3 136.4h.3M229.3 136.3l.3 .1"/>
<path d="M229.3 136.3h.3M229.3 136.2l.2 .1M229.3 136.2h.2M229.3 136.1l.1 .1M229.3 136.1h.1M229.3 136.1l.7 .6M229.3 137.4h.1M229.3 131.8v.1M229.4 131.8h-.1M229.4 137.4h-.1M229.4 137.3h-.1M229.4 137.2l-.1 .1"/>
<path d="M229.5 131.7h-.2M229.5 137.2h-.2M229.6 137.1l-.3 .1M229.6 131.6h-.3M229.6 137.1h-.3M229.7 137l-.4 .1M229.7 131.4l-.4 .1M229.7 137h-.4M229.8 136.9l-.5 .1M229.8 131.4h-.5M229.8 136.9h-.5M229.8 130.7l.3 1"/>
<path d="M229.8 136.3l.3 .9M229.9 136.8l-.6 .1M229.9 131.3h-.6M230 131.2h-.7M230 136.7l-.7 .1M230 131.2l-.7-.7v1.4M230 131.2l-.7 .7M230 136.7l-.7 .7M230 131.2h3.6M230 136.7h3.6M231.8 131.2v5.5M233.6 130.7l.2 1"/>
<path d="M233.6 136.3l.2 .9M233.7 131.2h.7M233.7 136.7h.7M233.7 131.2l.7 .7M233.7 136.7l.7 .7M233.7 131.3h.7M233.7 136.8h.7M233.7 131.1h.7M233.8 136.6h.6M233.8 131.4h.6M233.8 131.1h.6M233.8 136.9h.6"/>
<path d="M233.8 131h.6M233.9 136.9h.5M233.9 136.5h.5M233.9 131.4h.5M233.9 131h.5M233.9 137h.5M233.9 131.5h.5M233.9 130.9h.5M234 137h.4M234 131.6h.4M234 136.4h.4M234 130.9h.4"/>
<path d="M234 137.1h.4M234 130.8h.4M234.1 137.1h.3M234.1 130.8h.3M234.1 136.3h.3M234.1 131.7h.3M234.1 137.2h.3M234.1 130.7h.3M234.2 137.2h.2M234.2 136.2h.2M234.2 130.7h.2M234.2 131.8h.2"/>
<path d="M234.2 137.3h.2M234.2 130.6h.2M234.3 131.8h.1M234.3 137.4h.1M234.3 136.1h.1M234.3 130.6h.1M234.3 130.5h.1M234.3 131.9h.1M234.4 130.5l-.7 .7M234.4 130.5v1.4M234.4 136.1v1.3M234.4 136.1l-.7 .6"/>
<path d="M234.5 131.1l.7 .1M234.5 131.1h.6M234.5 131h.5M234.5 130.9h.4M234.5 130.8h.3M234.5 130.7l.3 .1M234.5 130.7h.2M234.5 130.6h.1M234.5 130.5h.1M234.5 136.7h.7M234.5 136.7h.6M234.5 136.6h.6"/>
<path d="M234.5 136.5l.5 .1M234.5 136.5h.5M234.5 136.4l.4 .1M234.5 136.4h.4M234.5 136.3l.3 .1M234.5 136.3h.3M234.5 136.2l.2 .1M234.5 136.2h.2M234.5 136.1l.1 .1M234.5 136.1h.1M234.5 130.5l.7 .7M234.5 130.5v1.4"/>
<path d="M234.5 136.1v1.3M234.5 131.9h.1M234.5 136.1l.7 .6M234.5 137.4h.1M234.6 131.8l-.1 .1M234.6 137.4h-.1M234.6 131.8h-.1M234.7 131.8h-.2M234.7 137.3h-.2M234.7 137.2l-.2 .1M234.7 131.7h-.2M234.8 131.7h-.3"/>
<path d="M234.8 137.2h-.3M234.8 137.1l-.3 .1M234.8 131.6h-.3M234.8 137.1h-.3M234.9 131.6h-.4M234.9 131.5h-.4M234.9 137l-.4 .1M235 131.4l-.5 .1M235 137h-.5M235 136.9l-.5 .1M235 131.4h-.5M235.1 136.9h-.6"/>
<path d="M235.1 131.4h-.6M235.1 130.7l.2 1M235.1 136.3l.2 .9M235.1 131.3h-.6M235.1 136.8l-.6 .1M235.2 131.3h-.7M235.2 136.8h-.7M235.2 131.2h-.7M235.2 136.7l-.7 .1M235.2 131.2l-.7 .7M235.2 136.7l-.7 .7M235.3 131.2h3.4"/>
<path d="M235.3 136.7h3.4M255.3 128.5v2.7M258 120.2h2.8M258 122.9h2.8M258 125.7h2.8M73.1 142.3v2.7M144.8 156.1v2.7M219.4 142.3v2.7M244.2 142.3v2.7M15.1 169.9h5.5M15.1 167.1h5.5M15.1 164.3h5.5"/>
<path d="M23.4 172.6v3.8M23.4 179.9v3.8M39.9 169.9h5.6M39.9 167.1h5.6M39.9 164.3h5.6M48.2 172.6v3.8M48.2 179.9v3.8M141.2 166.6h.1M141.2 166.5h.4M141.3 166.3h.6M141.3 167.8h.2M141.3 166.2h.7"/>
<path d="M141.4 167.7h.5M141.4 166.1h.5M141.4 167.6h.8M141.5 165.9h.3M141.5 167.4h.6M141.5 165.8h.1M141.5 165.7l.6 .6-1 .4zM141.5 167.3h.5M141.6 167.2h.3M141.7 167l.5 .5-.9 .4zM141.7 167h.1M142.6 165.2l-1.5 1.5"/>
<path d="M142.8 166.4l-1.5 1.5M144.8 161.6v2.7M144.8 167.1v2.8M144.8 172.6v2.8l1.2 .3-2.3 .7 2.3 .6-2.3 .7 2.3 .7-2.3 .7 2.3 .7-2.3 .7 1.1 .4v2.8M23.4 186.4v2.8M48.2 186.4v2.8M73.1 180.9v2.8M75.8 186.4h3.8M83.2 186.4h3.7M125.5 191.9h2.8l.3-1.1 .7 2.3 .6-2.3 .7 2.3 .7-2.3 .7 2.3 .7-2.3 .7 2.3 .4-1.2h2.8M139.3 191.9h2.8M142.4 193.5l1.4 .7"/>
<path d="M144 193.6l.8 1.1h-1.3zM144.8 186.4v2.8l-2.2 1.1M144.8 194.7v2.8M144.8 200.2v2.8"/>
</g>
<g fill="#c90d0c" stroke="#c90d0c" stroke-width=".2">
<path d="M257 44.7a1.37 1.37 0 0 1 2.2 .2 1.37 1.37 0 0 1-.8 2.1 1.37 1.37 0 0 1-1.7-1.4h.2a1.1 1.1 0 0 1 1.7-.9 1.1 1.1 0 0 1 .1 1.9 1.1 1.1 0 0 1-1.7-.7l-.1-.3h-.2z" fill-rule="evenodd"/>
<path d="M81.8 185a1.39 1.39 0 0 1 1.4 1.4 1.39 1.39 0 0 1-1.4 1.4z" fill-rule="evenodd"/>
<path d="M80 185.4l.9-.4v2.8a1.39 1.39 0 0 1-1.2-.8 1.39 1.39 0 0 1 .3-1.6z" fill-rule="evenodd"/>
<path d="M114.5 32.8h.3a4.4 4.4 0 0 1 2.5 .9l-.2 .3a4.3 4.3 0 0 0-2.6-.9z" fill-rule="evenodd"/>
<path d="M111.7 33.7l.3-.1a4.5 4.5 0 0 1 2.5-.8v.3l-1.6 .3-1 .6z" fill-rule="evenodd"/>
<path d="M229.4 19.9a1.37 1.37 0 0 1 2.2 .2 1.37 1.37 0 0 1-.8 2 1.37 1.37 0 0 1-1.7-1.3h.2a1.1 1.1 0 0 1 1.6-.9 1.1 1.1 0 0 1 .2 1.8 1.1 1.1 0 0 1-1.7-.6l-.1-.3h-.2z" fill-rule="evenodd"/>
<path d="M47.2 176.7l.6-.3h.4v1.3h-1.3v-.4z" fill-rule="evenodd"/>
<path d="M48.2 176.4a1.34 1.34 0 0 1 1.4 1.3h-1.4z" fill-rule="evenodd"/>
<path d="M46.9 178.6h2.7a1.38 1.38 0 0 1-1.4 1.3 1.38 1.38 0 0 1-1.3-1.3z" fill-rule="evenodd"/>
<path d="M22.4 176.7l.5-.3h.5v1.3h-1.4l.1-.4z" fill-rule="evenodd"/>
<path d="M23.4 176.4a1.34 1.34 0 0 1 1.4 1.3h-1.4z" fill-rule="evenodd"/>
<path d="M22 178.6h2.8a1.38 1.38 0 0 1-1.4 1.3 1.38 1.38 0 0 1-1.4-1.3z" fill-rule="evenodd"/>
<path d="M239.1 44.3a1.39 1.39 0 0 1 1.4 1.3 1.39 1.39 0 0 1-1.4 1.4z" fill-rule="evenodd"/>
<path d="M237.3 44.7l.5-.4h.5v2.7a1.39 1.39 0 0 1-1.3-.8 1.39 1.39 0 0 1 .3-1.5z" fill-rule="evenodd"/>
<path d="M229.4 36l1-.4v1.4h-1.4l.1-.5z" fill-rule="evenodd"/>
<path d="M230.4 35.6a1.37 1.37 0 0 1 1.4 1.4h-1.4z" fill-rule="evenodd"/>
<path d="M229 37.8h2.8a1.39 1.39 0 0 1-1.4 1.4 1.39 1.39 0 0 1-1.4-1.4z" fill-rule="evenodd"/>
<circle cx="23.4" cy="78.8" r=".35"/>
<circle cx="23.4" cy="73.2" r=".35"/>
<circle cx="48.2" cy="78.8" r=".35"/>
<circle cx="48.2" cy="73.2" r=".35"/>
<circle cx="231.8" cy="134" r=".42"/>
<circle cx="231.8" cy="131.2" r=".42"/>
<circle cx="231.8" cy="136.7" r=".42"/>
</g>
<g fill="#c90d0c" stroke="#c90d0c" stroke-width=".2">
<path d="M208.9 130.1h4.4v.6h-4.4z"/>
<path d="M208.9 129h4.4v.6h-4.4z"/>
<path d="M200.6 130.1h4.4v.6h-4.4z"/>
<path d="M200.6 129h4.4v.6h-4.4z"/>
<path d="M192.3 130.1h4.4v.6h-4.4z"/>
<path d="M192.3 129h4.4v.6h-4.4z"/>
<path d="M184.1 130.1h4.4v.6h-4.4z"/>
<path d="M184.1 129h4.4v.6h-4.4z"/>
<path d="M175.8 130.1h4.4v.6h-4.4z"/>
<path d="M175.8 129h4.4v.6h-4.4z"/>
<path d="M203.4 69.4h4.4v.5h-4.4z"/>
<path d="M203.4 68.3h4.4v.5h-4.4z"/>
<path d="M199 43.4h.5v4.4h-.5z"/>
<path d="M197.9 43.4h.5v4.4h-.5z"/>
<path d="M141.8 189.2h.9v5.5h-.9z"/>
<path d="M68.1 33.5h4.4v.6h-4.4z"/>
<path d="M68.1 32.4h4.4v.5h-4.4z"/>
<path d="M79.2 33.5h4.4v.6h-4.4z"/>
<path d="M79.2 32.4h4.4v.5h-4.4z"/>
<path d="M90.2 33.5h4.4v.6h-4.4z"/>
<path d="M90.2 32.4h4.4v.5h-4.4z"/>
<path d="M101.2 33.5h4.4v.6h-4.4z"/>
<path d="M101.2 32.4h4.4v.5h-4.4z"/>
<path d="M112 31h1v.1h-1z"/>
<path d="M112.5 30.6h.1v.9h-.1z"/>
</g>
<path d="M13.7 164.3h1.4M13.7 167.1h1.4M13.7 169.9h1.4M38.6 164.3h1.3M38.6 167.1h1.3M38.6 169.9h1.3" fill="none" stroke="#c90d0c" stroke-width=".68"/>
<g fill="none" stroke="#0dab76" stroke-width=".2">
<path d="M70.3 26.3v2.8M70.3 37.4v2.7M81.4 26.3v2.8M81.4 37.4v2.7M92.4 26.3v2.8M92.4 37.4v2.7M103.4 26.3v2.8M103.4 37.4v2.7M114.5 26.3v2.8M114.5 37.4v2.7M230.4 26.3v5.5M233.2 26.3v2.8h5.5v2.7"/>
<path d="M70.3 53.9v2.8h5.5M194.5 45.6h-2.7v11.1h-82.8M202.8 45.6h11.1M211.1 45.6v2.8M211.1 59.4v16.6M224.9 45.6h8.3M227.7 59.4v2.8h-27.6M227.7 45.6v2.8M230.4 42.9v2.7M244.2 45.6h8.3M260.8 53.9h2.7M260.8 51.2h2.7v5.5"/>
<path d="M20.6 62.2h55.2M23.4 62.2v8.3M45.5 67.7h30.3M48.2 67.7v2.8M73.1 76h2.7M73.1 78.8h2.7M73.1 73.3h2.7M109 76h27.6v38.7h121.4M109 78.8h24.8v38.6h124.2M109 62.2h80M111.7 67.7v2.8h-2.7M205.6 62.2v2.8"/>
<path d="M205.6 73.3v2.7M23.4 81.5v2.8M48.2 81.5v2.8M73.1 84.3h2.7M73.1 87.1h2.7M73.1 95.3h2.7M73.1 98.1h2.7M73.1 89.8h2.7M73.1 92.6h2.7M109 81.5h22v38.7h127M109 84.3h19.3v38.6h129.7M109 95.3h2.7"/>
<path d="M109 98.1h2.7M109 89.8h2.7M73.1 100.9h2.7M73.1 103.6h2.7M109 103.6h2.7M178 114.7v11M186.3 114.7v11M194.5 117.4v8.3M219.4 114.7v16.5h5.5M241.5 117.4v19.3h-2.8M73.1 139.5h2.7M75.8 134h-2.7v8.3"/>
<path d="M109 128.5h2.7M178 134v2.7M186.3 134v2.7M194.5 134v2.7M202.8 120.2v5.5M202.8 134v2.7M211.1 122.9v2.8M211.1 134v2.7M222.1 122.9v13.8h2.8M224.9 134h-5.5v8.3M238.7 134h5.5v8.3M244.2 120.2v11h-5.5"/>
<path d="M258 125.7h-2.7v2.8M144.8 158.8v2.8M20.6 164.3h5.5M20.6 167.1h5.5M20.6 169.9h5.5M23.4 164.3v8.3M45.5 164.3h5.5M45.5 167.1h5.5M45.5 169.9h5.5M48.2 167.1v5.5M144.8 169.9v2.7M23.4 183.7v2.7"/>
<path d="M48.2 183.7v2.7M73.1 183.7v2.7h2.7M86.9 186.4h2.7M122.8 191.9h2.7M136.6 191.9h2.7M144.8 183.7v2.7M144.8 197.5v2.7"/>
</g>
<g fill="#0dab76" stroke="#0dab76" stroke-width=".2">
<circle cx="73.1" cy="139.5" r=".55"/>
<circle cx="263.5" cy="53.9" r=".55"/>
<circle cx="186.3" cy="114.7" r=".55"/>
<circle cx="178" cy="114.7" r=".55"/>
<circle cx="219.4" cy="114.7" r=".55"/>
<circle cx="194.5" cy="117.4" r=".55"/>
<circle cx="241.5" cy="117.4" r=".55"/>
<circle cx="202.8" cy="120.2" r=".55"/>
<circle cx="244.2" cy="120.2" r=".55"/>
<circle cx="211.1" cy="122.9" r=".55"/>
<circle cx="222.1" cy="122.9" r=".55"/>
<circle cx="205.6" cy="62.2" r=".55"/>
<circle cx="211.1" cy="45.6" r=".55"/>
<circle cx="48.2" cy="67.7" r=".55"/>
<circle cx="23.4" cy="62.2" r=".55"/>
<circle cx="227.7" cy="45.6" r=".55"/>
<circle cx="230.4" cy="45.6" r=".55"/>
<circle cx="23.4" cy="164.3" r=".55"/>
<circle cx="48.2" cy="167.1" r=".55"/>
</g>
<g font-size="3.9" fill="#c90d0c">
<text x="6.8" y="12.5">SARA-R4 Module</text>
<text x="166.9" y="12.5">Antenna</text>
<text x="166.9" y="89.8">NANO SIM Card Holder</text>
<text x="6.8" y="156.1">UART Handshake Signals</text>
<text x="64.8" y="156.1">VUSB_DET Enable</text>
<text x="109" y="156.1">Network LED</text>
<text x="165.6" y="196.1">Design by:</text>
<text x="186.3" y="197.5">Jim Lindblom</text>
<text x="263.6" y="200.2">v10</text>
</g>
<g font-size="3" fill="#c90d0c">
<text x="166.9" y="174">Released under the Creative Commons</text>
<text x="166.9" y="178.1">Attribution Share-Alike 4.0 License</text>
<text x="167.8" y="182.3">https://creativecommons.org/licenses/by-sa/4.0/</text>
</g>
<g font-size="2.7" fill="#808080">
<text x="67.5" y="23.3">3.3V</text>
<text x="78.5" y="23.3">3.3V</text>
<text x="89.6" y="23.3">3.3V</text>
<text x="100.6" y="23.3">3.3V</text>
<text x="111.7" y="23.3">3.3V</text>
<text x="166.9" y="20.5">Molex 146208 chip antenna peak gain:</text>
<text x="166.9" y="23.4">698~960MHz: 0.2 dBi</text>
<text x="166.9" y="26.3">1.7~2.7GHz: 3.8 dBi</text>
<text x="15.1" y="39.6">SARA-R410M-02B</text>
<text x="235.7" y="36.8">GND</text>
<text x="259.3" y="41.2">J8</text>
<text x="15.1" y="42.5">==============</text>
<text x="15.1" y="45.4">VCC Range: 3.2-4.2V</text>
<text x="67.3" y="45.1">GND</text>
<text x="78.3" y="45.1">GND</text>
<text x="89.4" y="45.1">GND</text>
<text x="100.4" y="45.1">GND</text>
<text x="111.5" y="45.1">GND</text>
<text x="15.1" y="48.3">Max current: 490mA (Peak Cat M1 Tx)</text>
<text x="15.1" y="51.2">Avg. current: 190mA (Cat M1 Tx/Rx)</text>
<text x="67.5" y="50.9">3.3V</text>
<text x="251.3" y="50.6">U.FL</text>
<text x="108.9" y="64.7">1.8V</text>
<text x="260.5" y="61.6">GND</text>
<text x="222.9" y="69.7">JP7 and JP8 select either the on-board</text>
<text x="224.3" y="72.6">chip antenna, or an external antenna</text>
<text x="232.9" y="75.5">via the U.FL connector.</text>
<text x="202.6" y="81">GNDGND</text>
<text x="225.4" y="78.4">(Only close ONE of these jumpers!)</text>
<text x="230.4" y="81.3">Default: JP8 (chip antenna)</text>
<text x="20.4" y="89.3">GND</text>
<text x="45.2" y="89.3">GND</text>
<text x="260.8" y="108.9">J9</text>
<text x="260.8" y="130.7">NANO_SIM</text>
<text x="252.2" y="133.4">GND</text>
<text x="175" y="141.7">GND</text>
<text x="183.2" y="141.7">GND</text>
<text x="191.5" y="141.7">GND</text>
<text x="199.8" y="141.7">GND</text>
<text x="208.1" y="141.7">GND</text>
<text x="70.1" y="147.2">GND</text>
<text x="216.4" y="147.2">GND</text>
<text x="241.2" y="147.2">GND</text>
<text x="142" y="155.8">3.3V</text>
<text x="65.7" y="163.9">To enable the SARA module's</text>
<text x="68.6" y="166.8">USB interface, close JP6.</text>
<text x="66.3" y="169.7">(UART cannot be used while</text>
<text x="72.4" y="172.6">USB is connected!)</text>
<text x="68.6" y="180.6">V_USB</text>
<text x="20.4" y="191.4">GND</text>
<text x="45.2" y="191.4">GND</text>
<text x="17.1" y="196.6">JP4 and JP5 short RTS and</text>
<text x="17.1" y="202.4">recommended configuration</text>
<text x="19.3" y="199.5">DTR to GND. This is the</text>
<text x="10.6" y="205.3">for a UART with NO FLOW CONTROL.</text>
<text x="141.8" y="205.2">GND</text>
</g>
<g font-size="2.3" fill="#808080">
<text x="73.4" y="56.3">51*3</text>
<text x="81.1" y="57.5">VCC</text>
<text x="99" y="57.5">ANT</text>
<text x="106.6" y="56.3">56</text>
<text x="75.6" y="61.8">15</text>
<text x="81.1" y="63">PWR_ON</text>
<text x="93" y="63">ANT_DET</text>
<text x="106.6" y="61.8">62</text>
<text x="75.6" y="67.3">18</text>
<text x="81.1" y="68.6">RESET_N</text>
<text x="97" y="71.3">V_INT</text>
<text x="106.6" y="70.1">4</text>
<text x="75.6" y="72.9">17</text>
<text x="75.6" y="75.6">28</text>
<text x="81.1" y="74.1">VUSB_DET</text>
<text x="81.1" y="76.8">USB_D-</text>
<text x="96.5" y="74.1">GPIO5</text>
<text x="98" y="76.8">VSIM</text>
<text x="106.6" y="75.6">41</text>
<text x="106.6" y="72.9">42</text>
<text x="75.6" y="78.4">29</text>
<text x="75.6" y="83.9">12</text>
<text x="81.1" y="79.6">USB_D+</text>
<text x="93.7" y="82.4">SIM_CLK</text>
<text x="95.8" y="79.6">SIM_IO</text>
<text x="106.6" y="83.9">40</text>
<text x="106.6" y="81.1">38</text>
<text x="106.6" y="78.4">39</text>
<text x="75.6" y="86.7">13</text>
<text x="75.6" y="89.4">10</text>
<text x="81.1" y="85.1">TXD</text>
<text x="81.1" y="87.9">RXD</text>
<text x="93.6" y="85.1">SIM_RST</text>
<text x="106.6" y="89.4">23</text>
<text x="75.8" y="92.2">11</text>
<text x="76.9" y="94.9">9</text>
<text x="81.1" y="90.6">RTS</text>
<text x="81.1" y="93.4">CTS</text>
<text x="96.5" y="90.6">GPIO2</text>
<text x="106.6" y="94.9">26</text>
<text x="76.9" y="97.7">6</text>
<text x="76.9" y="100.5">7</text>
<text x="81.1" y="96.2">DTR</text>
<text x="81.1" y="98.9">DSR</text>
<text x="81.1" y="101.7">RI</text>
<text x="98.9" y="96.2">SDA</text>
<text x="99.2" y="98.9">SCL</text>
<text x="106.6" y="97.7">27</text>
<text x="76.9" y="103.2">8</text>
<text x="81.1" y="104.4">DCD</text>
<text x="96.5" y="107.2">GPIO4</text>
<text x="96.5" y="104.4">GPIO3</text>
<text x="106.6" y="106">25</text>
<text x="106.6" y="103.2">24</text>
<text x="75.6" y="108.7">44</text>
<text x="75.6" y="111.5">45</text>
<text x="81.1" y="110">SDIO_D2</text>
<text x="81.1" y="112.7">SDIO_CLK</text>
<text x="96.5" y="110">GPIO6</text>
<text x="106.6" y="108.7">19</text>
<text x="257.4" y="111.5">C6</text>
<text x="263.3" y="112.7">VPP</text>
<text x="75.6" y="114.3">46</text>
<text x="75.6" y="117">47</text>
<text x="75.6" y="119.8">48</text>
<text x="81.1" y="115.5">SDIO_CMD</text>
<text x="81.1" y="118.2">SDIO_D0 SPI_MISO</text>
<text x="95.4" y="115.5">SPI_CS</text>
<text x="106.6" y="119.8">36</text>
<text x="106.6" y="117">37</text>
<text x="106.6" y="114.3">35</text>
<text x="257.4" y="114.3">C1</text>
<text x="257.4" y="117">C7</text>
<text x="257.4" y="119.8">C3</text>
<text x="263.3" y="115.5">VCC</text>
<text x="263.3" y="118.2">IO</text>
<text x="75.6" y="122.6">49</text>
<text x="81.1" y="121">SDIO_D3</text>
<text x="81.1" y="123.8">SDIO_D1 SPI_MOSI</text>
<text x="94.1" y="121">SPI_CLK</text>
<text x="106.6" y="122.6">34</text>
<text x="257.4" y="122.6">C2</text>
<text x="257.4" y="125.3">C5</text>
<text x="263.3" y="121">CLK</text>
<text x="263.3" y="123.8">RST</text>
<text x="75.6" y="130.8">31</text>
<text x="76.9" y="128.1">2</text>
<text x="81.1" y="129.3">RSVD</text>
<text x="96.5" y="129.3">GPIO1</text>
<text x="106.6" y="128.1">16</text>
<text x="226" y="130.8">1</text>
<text x="236.3" y="130.8">6</text>
<text x="263.3" y="126.5">GND</text>
<text x="75.6" y="133.6">33</text>
<text x="81.1" y="132">RSVD</text>
<text x="81.1" y="134.8">RSVD</text>
<text x="226" y="133.6">2</text>
<text x="226" y="136.4">3</text>
<text x="236.3" y="136.4">4</text>
<text x="236.3" y="133.6">5</text>
<text x="73.4" y="139.1">1*52</text>
<text x="81.1" y="140.3">GND</text>
<text x="17.6" y="166.7">2</text>
<text x="17.6" y="164">3</text>
<text x="42.5" y="166.7">2</text>
<text x="42.5" y="164">3</text>
<text x="17.6" y="169.5">1</text>
<text x="42.5" y="169.5">1</text>
</g>
<g font-size="1.9" fill="#808080">
<text x="9" y="62.9">PWR_ON/1</text>
<text x="33.5" y="68.4">RESET_N/1</text>
<text x="175.2" y="69.1">If ANT-DET is used:</text>
<text x="175.2" y="71.2">R8 = 10k</text>
<text x="61.5" y="73.9">VUSB_DET</text>
<text x="68" y="76.7">D-/1</text>
<text x="111.7" y="76">VSIM</text>
<text x="175.2" y="73.3">C16 = 27pF</text>
<text x="175.2" y="75.3">L1 = 68nH</text>
<text x="175.2" y="77.4">C19 = 33pF</text>
<text x="67.5" y="79.5">D+/1</text>
<text x="111.7" y="78.8">SIM_IO</text>
<text x="111.7" y="81.5">SIM_CLK</text>
<text x="61.9" y="85">RX-CELL/1</text>
<text x="62" y="87.7">TX-CELL/1</text>
<text x="111.7" y="84.3">SIM_RST</text>
<text x="67.8" y="93.3">CTS</text>
<text x="67.8" y="90.5">RTS</text>
<text x="113.1" y="90.5">GPIO2/1</text>
<text x="35.3" y="96.7">Note: UART RX/TX pin names on</text>
<text x="35.3" y="98.8">SARA module are w/ respect</text>
<text x="35.3" y="100.9">to DTE (Arduino).</text>
<text x="67.6" y="98.8">DSR</text>
<text x="67.7" y="96">DTR</text>
<text x="69.8" y="101.5">RI</text>
<text x="113.1" y="96">SDA-CELL/1</text>
<text x="113.1" y="98.8">SCL-CELL/1</text>
<text x="67.5" y="104.3">DCD</text>
<text x="113.1" y="104.3">GPIO3-CELL/1</text>
<text x="249.8" y="114.7">VSIM</text>
<text x="249.8" y="117.4">SIM_IO</text>
<text x="249.8" y="120.2">SIM_CLK</text>
<text x="249.8" y="122.9">SIM_RST</text>
<text x="113.1" y="129.1">GPIO1</text>
<text x="27.5" y="165">RTS</text>
<text x="27.5" y="167.8">DCD</text>
<text x="52.4" y="165">CTS</text>
<text x="52.4" y="167.8">DTR</text>
<text x="27.5" y="170.6">DSR</text>
<text x="52.4" y="170.6">RI</text>
<text x="114.5" y="178.8">Must be enabled with:</text>
<text x="114.5" y="180.9">AT+UGPIOC=16,2</text>
<text x="91" y="187.1">VUSB_DET</text>
<text x="115.4" y="192.6">GPIO1</text>
</g>
</svg>
